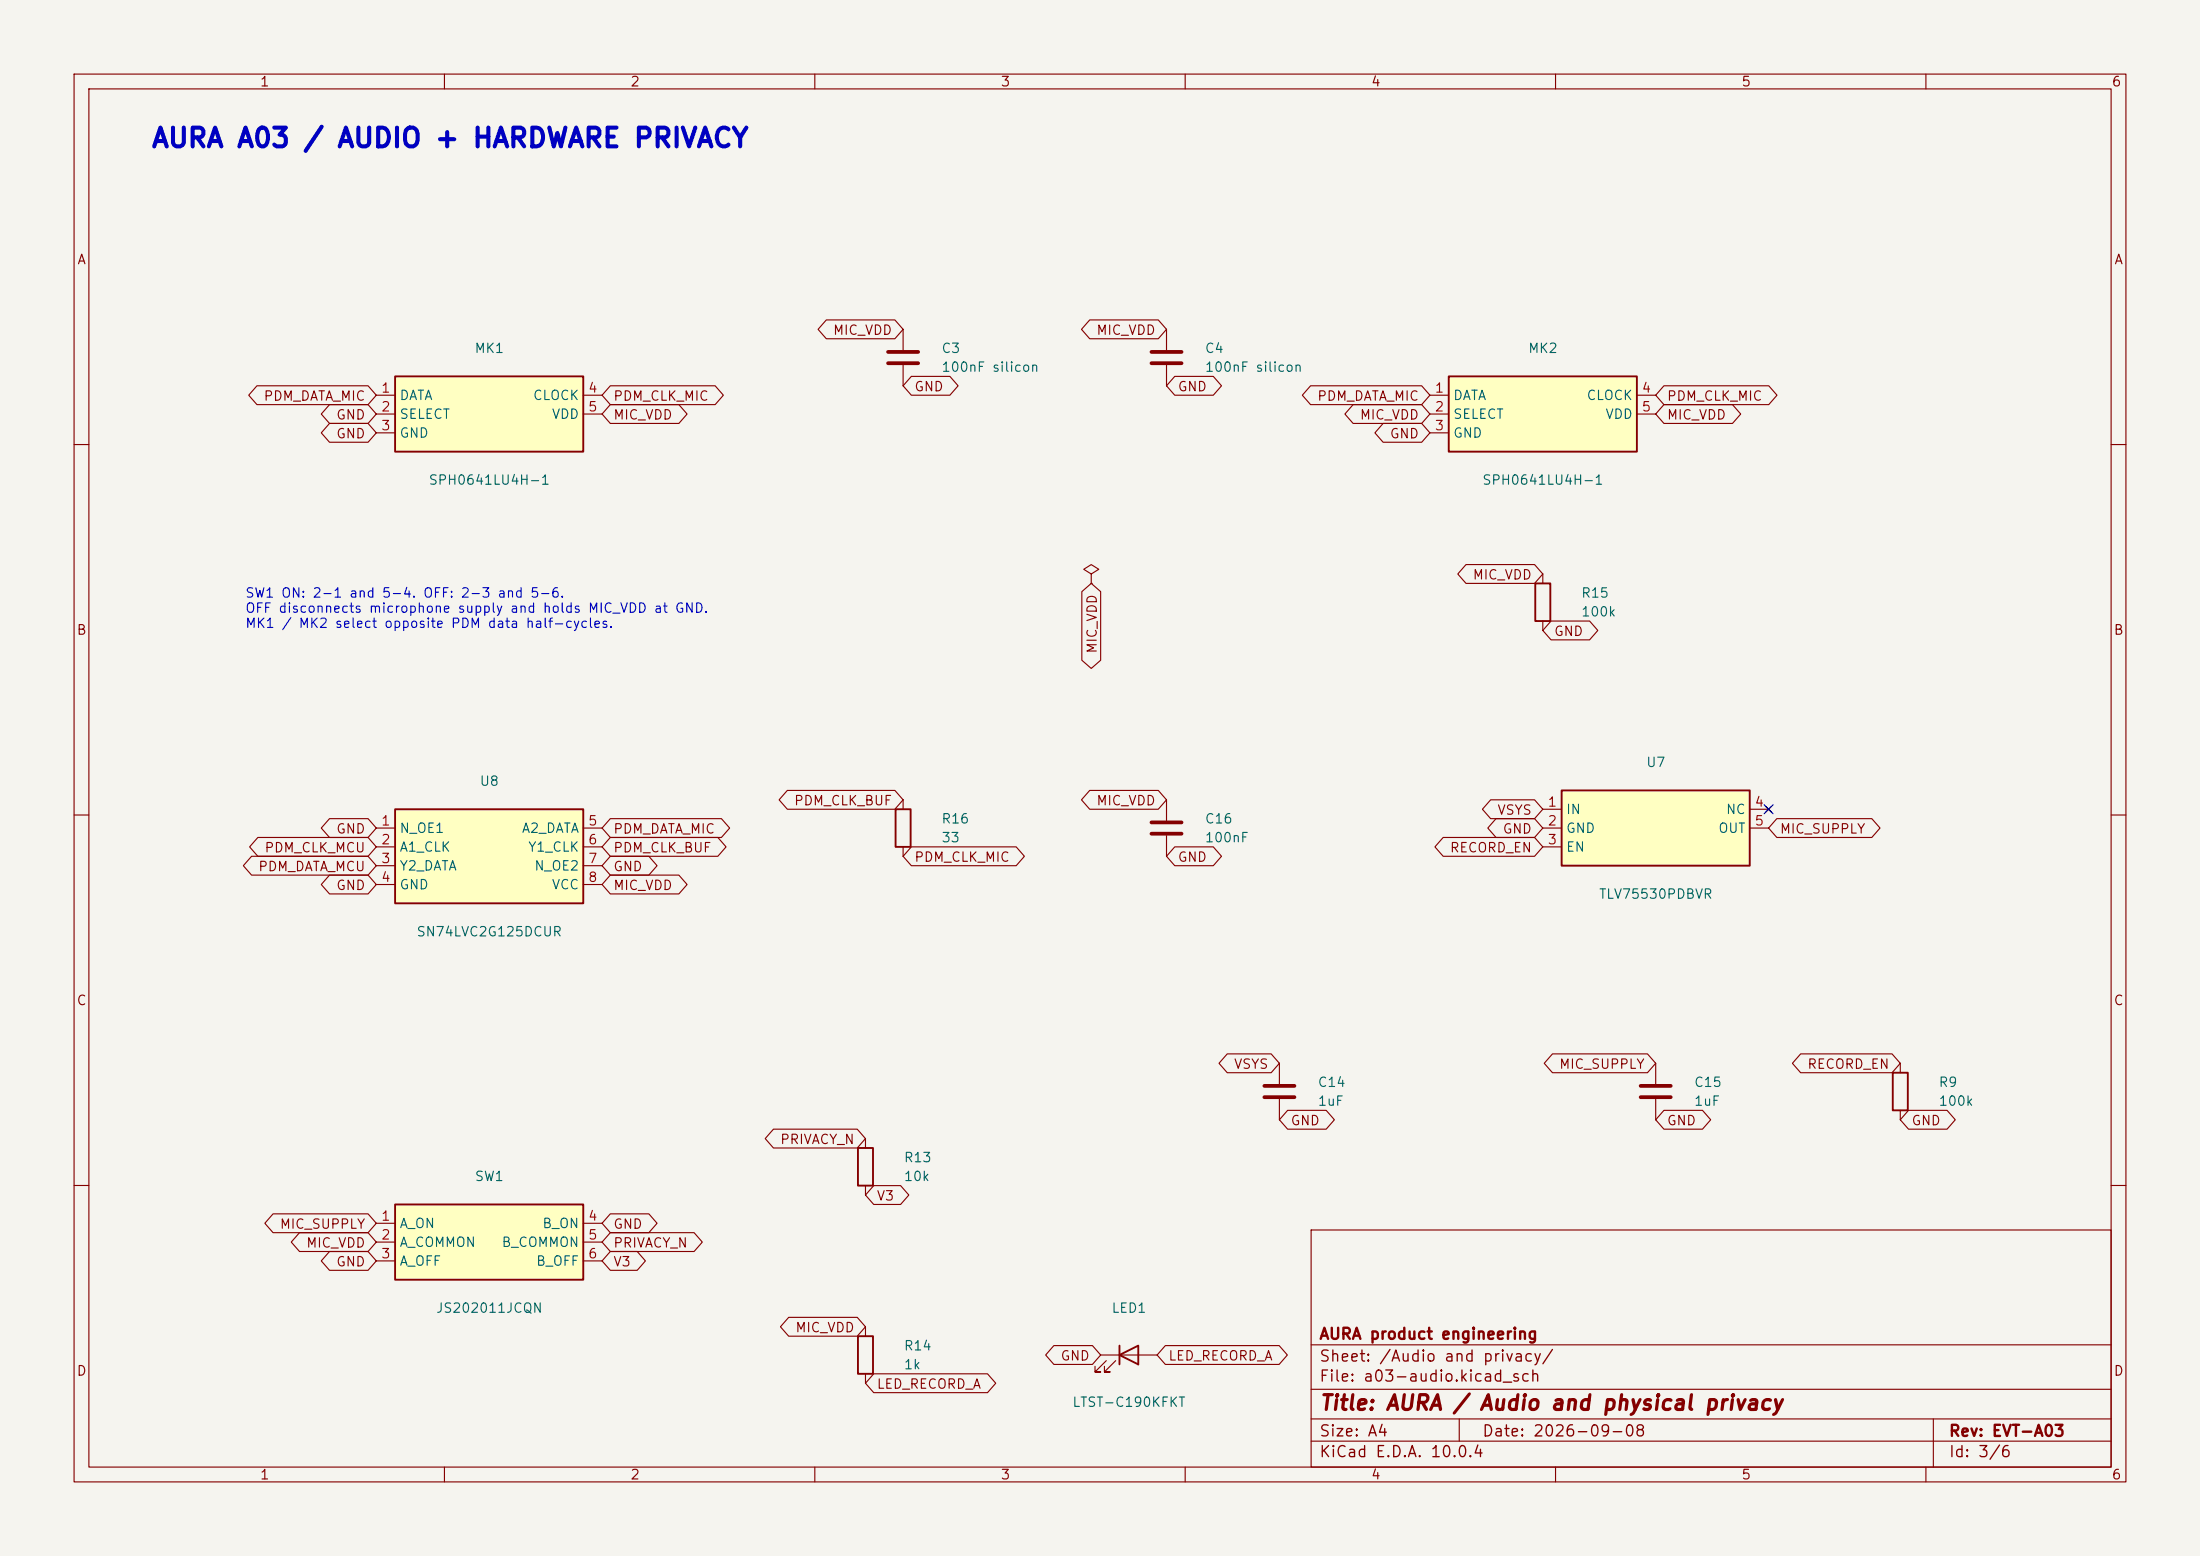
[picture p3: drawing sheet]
<svg xmlns="http://www.w3.org/2000/svg" width="297mm" height="210mm" viewBox="0 0 297 210" stroke-linecap="round" stroke-linejoin="round" font-family="sans-serif">
<path d="M0 0h297v210h-297z" fill="#f5f4ef" stroke="#f5f4ef" stroke-width=".14"/>
<g fill="none" stroke="#840000" stroke-width=".15">
<path d="M10 10h277v190h-277zM12 12h273v186h-273zM60 10v2M110 10v2M160 10v2M210 10v2M260 10v2M10 60h2M208.3 77.5v1.2M285 60h2M208.3 83.8v1.3M10 110h2"/>
<path d="M285 110h2M10 160h2M116.8 179.1v1.2M177 166h108v32h-108zM285 160h2M60 198v2M110 198v2M116.8 185.4v1.3M160 198v2M177 194.5h108M177 191.5h108M177 187.5h108"/>
<path d="M177 181.5h108M197 191.5v3M210 198v2M260 198v2M261 191.5v6.5"/>
</g>
<path d="M207.3 78.7h2v5.1h-2zM115.8 180.3h2.1v5.1h-2.1z" fill="none" stroke="#840000" stroke-width=".25"/>
<path d="M195.6 50.8h25.4v10.2h-25.4z" fill="#ffffc2"/>
<path d="M195.6 50.8h25.4v10.2h-25.4zM151.1 182.9l2.6-1.3v2.6zM151.1 181.6v2.6" fill="none" stroke="#840000" stroke-width=".25"/>
<g fill="none" stroke="#840000" stroke-width=".15">
<path d="M193 53.3h2.6M193 55.9h2.6M193 58.4h2.6M221 53.3h2.5M221 55.9h2.5M147.3 77.5l1-.7-1-.6-1 .6 1 .7v1.2M147.3 78.7h.1M157.5 108v2.7M157.5 112.8v2.8M172.7 143.5v2.8M172.7 148.3v2.8M223.5 143.5v2.8"/>
<path d="M223.5 148.3v2.8M148.6 182.9h7.6M149.4 183.6l-1.6 1.6h.8h-.8v-.8M150.6 183.6l-1.5 1.6h.8h-.8v-.8"/>
</g>
<path d="M155.4 111h4.1M155.4 112.5h4.1M170.7 146.6h4.1M170.7 148.1h4.1M221.5 146.6h4.1M221.5 148.1h4.1" fill="none" stroke="#840000" stroke-width=".51"/>
<path d="M210.8 106.7h25.4v10.1h-25.4z" fill="#ffffc2"/>
<path d="M210.8 106.7h25.4v10.1h-25.4zM255.5 144.8h2.1v5.1h-2.1z" fill="none" stroke="#840000" stroke-width=".25"/>
<g fill="none" stroke="#840000" stroke-width=".15">
<path d="M121.9 44.5v2.7M121.9 49.3v2.8M157.5 44.5v2.7M157.5 49.3v2.8M208.3 109.2h2.5M208.3 111.8h2.5M208.3 114.3h2.5M236.2 109.2h2.6M236.2 111.8h2.6M238.4 108.8l.7 .8M239.1 108.8l-.7 .8M256.5 143.5v1.3"/>
<path d="M256.5 149.9v1.2"/>
</g>
<path d="M119.9 47.5h4.1M119.9 49h4.1M155.4 47.5h4.1M155.4 49h4.1" fill="none" stroke="#840000" stroke-width=".51"/>
<path d="M53.3 109.2h25.4v12.7h-25.4z" fill="#ffffc2"/>
<path d="M53.3 109.2h25.4v12.7h-25.4z" fill="none" stroke="#840000" stroke-width=".25"/>
<path d="M50.8 111.8h2.5M50.8 114.3h2.5M50.8 116.8h2.5M50.8 119.4h2.5M78.7 111.8h2.6M78.7 114.3h2.6M78.7 116.8h2.6M78.7 119.4h2.6" fill="none" stroke="#840000" stroke-width=".15"/>
<path d="M53.3 50.8h25.4v10.2h-25.4z" fill="#ffffc2"/>
<path d="M53.3 50.8h25.4v10.2h-25.4z" fill="none" stroke="#840000" stroke-width=".25"/>
<path d="M50.8 53.3h2.5M50.8 55.9h2.5M50.8 58.4h2.5M78.7 53.3h2.6M78.7 55.9h2.6" fill="none" stroke="#840000" stroke-width=".15"/>
<path d="M53.3 162.6h25.4v10.1h-25.4z" fill="#ffffc2"/>
<path d="M120.9 109.2h2v5.1h-2zM115.8 154.9h2.1v5.1h-2.1zM53.3 162.6h25.4v10.1h-25.4z" fill="none" stroke="#840000" stroke-width=".25"/>
<g fill="none" stroke="#840000" stroke-width=".15">
<path d="M34.7 52.1h15l1.1 1.2-1.1 1.3h-15l-1.1-1.3zM44.5 54.6h5.2l1.1 1.3-1.1 1.3h-5.2l-1.1-1.3zM44.5 57.1h5.2l1.1 1.3-1.1 1.3h-5.2l-1.1-1.3zM82.4 52.1h14.1l1.2 1.2-1.2 1.3h-14.1l-1.1-1.3zM82.4 54.6h9.2l1.2 1.3-1.2 1.3h-9.2l-1.1-1.3zM111.6 43.2h9.2l1.1 1.3-1.1 1.2h-9.2l-1.2-1.2zM123 50.8h5.2l1.1 1.3-1.1 1.2h-5.2l-1.1-1.2zM147.1 43.2h9.3l1.1 1.3-1.1 1.2h-9.3l-1.1-1.2zM158.6 50.8h5.2l1.1 1.3-1.1 1.2h-5.2l-1.1-1.2zM176.9 52.1h15l1.1 1.2-1.1 1.3h-15l-1.1-1.3zM182.7 54.6h9.2l1.1 1.3-1.1 1.3h-9.2l-1.1-1.3zM186.7 57.1h5.2l1.1 1.3-1.1 1.3h-5.2l-1.1-1.3z"/>
<path d="M224.6 52.1h14.2l1.1 1.2-1.1 1.3h-14.2l-1.1-1.3zM224.6 54.6h9.3l1.1 1.3-1.1 1.3h-9.3l-1.1-1.3zM146 79.9l1.3-1.2 1.3 1.2v9.2l-1.3 1.1-1.3-1.1zM197.9 76.2h9.3l1.1 1.3-1.1 1.2h-9.3l-1.1-1.2zM209.4 83.8h5.2l1.1 1.3-1.1 1.3h-5.2l-1.1-1.3zM34 115.6h15.7l1.1 1.2-1.1 1.3h-15.7l-1.1-1.3zM34.8 113h14.9l1.1 1.3-1.1 1.3h-14.9l-1.1-1.3zM44.5 118.1h5.2l1.1 1.3-1.1 1.3h-5.2l-1.1-1.3zM44.5 110.5h5.2l1.1 1.3-1.1 1.2h-5.2l-1.1-1.2zM82.4 113h14.5l1.1 1.3-1.1 1.3h-14.5l-1.1-1.3zM82.4 115.6h5.2l1.1 1.2-1.1 1.3h-5.2l-1.1-1.3zM82.4 118.1h9.2l1.2 1.3-1.2 1.3h-9.2l-1.1-1.3z"/>
<path d="M82.4 110.5h15l1.1 1.3-1.1 1.2h-15l-1.1-1.2zM106.3 106.7h14.5l1.1 1.3-1.1 1.2h-14.5l-1.1-1.2zM121.9 108v1.2M121.9 114.3v1.3M123 114.3h14.2l1.1 1.3-1.1 1.2h-14.2l-1.1-1.2zM147.1 106.7h9.3l1.1 1.3-1.1 1.2h-9.3l-1.1-1.2zM158.6 114.3h5.2l1.1 1.3-1.1 1.2h-5.2l-1.1-1.2zM194.8 113h12.4l1.1 1.3-1.1 1.3h-12.4l-1.1-1.3zM201.2 107.9h6l1.1 1.3-1.1 1.3h-6l-1.1-1.3zM202 110.5h5.2l1.1 1.3-1.1 1.2h-5.2l-1.1-1.2zM239.9 110.5h12.8l1.1 1.3-1.1 1.2h-12.8l-1.1-1.2zM104.4 152.4h11.3l1.1 1.3-1.1 1.2h-11.3l-1.1-1.2z"/>
<path d="M116.8 153.7v1.2M165.7 142.2h5.9l1.1 1.3-1.1 1.3h-5.9l-1.1-1.3zM173.8 149.9h5.2l1.1 1.2-1.1 1.3h-5.2l-1.1-1.3zM209.6 142.2h12.8l1.1 1.3-1.1 1.3h-12.8l-1.1-1.3zM224.6 149.9h5.2l1.1 1.2-1.1 1.3h-5.2l-1.1-1.3zM243.1 142.2h12.3l1.1 1.3-1.1 1.3h-12.3l-1.1-1.3zM257.7 149.9h5.2l1.1 1.2-1.1 1.3h-5.2l-1.2-1.3zM36.9 163.8h12.8l1.1 1.3-1.1 1.3h-12.8l-1.1-1.3zM40.4 166.4h9.3l1.1 1.2-1.1 1.3h-9.3l-1.1-1.3zM44.5 168.9h5.2l1.1 1.3-1.1 1.3h-5.2l-1.1-1.3zM50.8 165.1h2.5M50.8 167.6h2.5"/>
<path d="M50.8 170.2h2.5M78.7 165.1h2.6M78.7 167.6h2.6M78.7 170.2h2.6M82.4 166.4h11.3l1.1 1.2-1.1 1.3h-11.3l-1.1-1.3zM82.4 163.8h5.2l1.1 1.3-1.1 1.3h-5.2l-1.1-1.3zM82.4 168.9h3.6l1.1 1.3-1.1 1.3h-3.6l-1.1-1.3zM106.5 177.8h9.2l1.1 1.3-1.1 1.2h-9.2l-1.1-1.2zM116.8 160v1.3M118 160h3.6l1.1 1.3-1.1 1.3h-3.6l-1.2-1.3zM118 185.4h15.3l1.1 1.3-1.1 1.3h-15.3l-1.2-1.3zM142.3 181.6h5.2l1.1 1.3-1.1 1.3h-5.2l-1.1-1.3z"/>
<path d="M157.3 181.6h15.4l1.1 1.3-1.1 1.3h-15.4l-1.1-1.3z"/>
</g>
<path d="M238.2 108.6l1.2 1.2M239.4 108.6l-1.2 1.2" fill="none" stroke="#000084" stroke-width=".15"/>
<text font-size="2.5" fill="#0000c2" x="20.3" y="20.5">AURA A03 / AUDIO + HARDWARE PRIVACY</text>
<text font-size="2" fill="#840000" x="178" y="190.8">Title: AURA / Audio and physical privacy</text>
<g font-size="1.5" fill="#840000">
<text x="178" y="184.2">Sheet: /Audio and privacy/</text>
<text x="178" y="181.2">AURA product engineering</text>
<text x="178" y="186.9">File: a03-audio.kicad_sch</text>
<text x="178" y="197.1">KiCad E.D.A. 10.0.4</text>
<text x="178" y="194.3">Size: A4</text>
<text x="200" y="194.3">Date: 2026-09-08</text>
<text x="263" y="194.3">Rev: EVT-A03</text>
<text x="263" y="197.1">Id: 3/6</text>
</g>
<g font-size="1.3" fill="#840000">
<text x="35" y="12">1</text>
<text x="85" y="12">2</text>
<text x="135" y="12">3</text>
<text x="185" y="12">4</text>
<text x="235" y="12">5</text>
<text x="285" y="12">6</text>
<text x="10.3" y="36">A</text>
<text x="285.3" y="36">A</text>
<text x="112.4" y="45.5">MIC_VDD</text>
<text x="147.9" y="45.5">MIC_VDD</text>
<text x="123.3" y="53.1">GND</text>
<text x="158.9" y="53.1">GND</text>
<text x="35.5" y="54.4">PDM_DATA_MIC</text>
<text x="45.3" y="56.9">GND</text>
<text x="45.3" y="59.5">GND</text>
<text x="82.7" y="54.4">PDM_CLK_MIC</text>
<text x="82.7" y="56.9">MIC_VDD</text>
<text x="177.7" y="54.4">PDM_DATA_MIC</text>
<text x="183.5" y="56.9">MIC_VDD</text>
<text x="187.5" y="59.5">GND</text>
<text x="224.9" y="54.4">PDM_CLK_MIC</text>
<text x="224.9" y="56.9">MIC_VDD</text>
<text x="198.7" y="78.5">MIC_VDD</text>
<text x="10.3" y="86">B</text>
<text x="148.4" y="88.3" transform="rotate(-90 148.4 88.3)">MIC_VDD</text>
<text x="209.7" y="86.2">GND</text>
<text x="285.3" y="86">B</text>
<text x="45.3" y="112.8">GND</text>
<text x="82.7" y="112.8">PDM_DATA_MIC</text>
<text x="107.1" y="109">PDM_CLK_BUF</text>
<text x="147.9" y="109">MIC_VDD</text>
<text x="202.1" y="110.3">VSYS</text>
<text x="202.8" y="112.8">GND</text>
<text x="240.2" y="112.8">MIC_SUPPLY</text>
<text x="34.8" y="117.9">PDM_DATA_MCU</text>
<text x="35.6" y="115.4">PDM_CLK_MCU</text>
<text x="82.7" y="115.4">PDM_CLK_BUF</text>
<text x="82.7" y="117.9">GND</text>
<text x="123.3" y="116.6">PDM_CLK_MIC</text>
<text x="158.9" y="116.6">GND</text>
<text x="195.6" y="115.4">RECORD_EN</text>
<text x="45.3" y="120.4">GND</text>
<text x="82.7" y="120.4">MIC_VDD</text>
<text x="10.3" y="136">C</text>
<text x="285.3" y="136">C</text>
<text x="166.5" y="144.6">VSYS</text>
<text x="210.4" y="144.6">MIC_SUPPLY</text>
<text x="243.9" y="144.6">RECORD_EN</text>
<text x="105.2" y="154.7">PRIVACY_N</text>
<text x="174.1" y="152.2">GND</text>
<text x="224.9" y="152.2">GND</text>
<text x="258" y="152.2">GND</text>
<text x="37.7" y="166.2">MIC_SUPPLY</text>
<text x="82.7" y="166.2">GND</text>
<text x="118.3" y="162.4">V3</text>
<text x="41.2" y="168.7">MIC_VDD</text>
<text x="45.3" y="171.2">GND</text>
<text x="82.7" y="168.7">PRIVACY_N</text>
<text x="82.7" y="171.2">V3</text>
<text x="10.3" y="186">D</text>
<text x="107.3" y="180.1">MIC_VDD</text>
<text x="143.1" y="183.9">GND</text>
<text x="157.6" y="183.9">LED_RECORD_A</text>
<text x="285.3" y="186">D</text>
<text x="118.3" y="187.8">LED_RECORD_A</text>
<text x="35" y="200">1</text>
<text x="85" y="200">2</text>
<text x="135" y="200">3</text>
<text x="185" y="200">4</text>
<text x="235" y="200">5</text>
<text x="285" y="200">6</text>
</g>
<g font-size="1.3" fill="#006464">
<text x="64" y="48">MK1</text>
<text x="127" y="48">C3</text>
<text x="162.6" y="48">C4</text>
<text x="206.2" y="48">MK2</text>
<text x="127" y="50.5">100nF silicon</text>
<text x="162.6" y="50.5">100nF silicon</text>
<text x="53.8" y="54.3">DATA</text>
<text x="53.8" y="56.9">SELECT</text>
<text x="53.8" y="59.4">GND</text>
<text x="71.9" y="54.3">CLOCK</text>
<text x="74.4" y="56.9">VDD</text>
<text x="196.1" y="54.3">DATA</text>
<text x="196.1" y="56.9">SELECT</text>
<text x="196.1" y="59.4">GND</text>
<text x="214.1" y="54.3">CLOCK</text>
<text x="216.6" y="56.9">VDD</text>
<text x="57.8" y="65.7">SPH0641LU4H-1</text>
<text x="200" y="65.7">SPH0641LU4H-1</text>
<text x="213.4" y="81">R15</text>
<text x="213.4" y="83.5">100k</text>
<text x="64.7" y="106.4">U8</text>
<text x="222.1" y="103.8">U7</text>
<text x="53.8" y="112.7">N_OE1</text>
<text x="70.3" y="112.7">A2_DATA</text>
<text x="127" y="111.5">R16</text>
<text x="162.6" y="111.5">C16</text>
<text x="211.3" y="110.2">IN</text>
<text x="211.3" y="112.7">GND</text>
<text x="231.9" y="112.7">OUT</text>
<text x="232.9" y="110.2">NC</text>
<text x="53.8" y="115.3">A1_CLK</text>
<text x="53.8" y="117.8">Y2_DATA</text>
<text x="71.2" y="115.3">Y1_CLK</text>
<text x="72" y="117.8">N_OE2</text>
<text x="127" y="114">33</text>
<text x="162.6" y="114">100nF</text>
<text x="211.3" y="115.3">EN</text>
<text x="53.8" y="120.4">GND</text>
<text x="74.4" y="120.4">VCC</text>
<text x="215.8" y="121.6">TLV75530PDBVR</text>
<text x="56.1" y="126.7">SN74LVC2G125DCUR</text>
<text x="177.8" y="149.6">1uF</text>
<text x="177.8" y="147">C14</text>
<text x="228.6" y="149.6">1uF</text>
<text x="228.6" y="147">C15</text>
<text x="261.6" y="147">R9</text>
<text x="261.6" y="149.6">100k</text>
<text x="64" y="159.7">SW1</text>
<text x="121.9" y="159.7">10k</text>
<text x="121.9" y="157.2">R13</text>
<text x="53.8" y="166.1">A_ON</text>
<text x="73.1" y="166.1">B_ON</text>
<text x="53.8" y="168.6">A_COMMON</text>
<text x="53.8" y="171.2">A_OFF</text>
<text x="67.6" y="168.6">B_COMMON</text>
<text x="72.3" y="171.2">B_OFF</text>
<text x="58.8" y="177.5">JS202011JCQN</text>
<text x="150" y="177.5">LED1</text>
<text x="121.9" y="182.6">R14</text>
<text x="121.9" y="185.1">1k</text>
<text x="144.7" y="190.2">LTST-C190KFKT</text>
</g>
<g font-size="1.3" fill="#a90000">
<text x="51.4" y="53.3">1</text>
<text x="79.3" y="53.3">4</text>
<text x="193.6" y="53.3">1</text>
<text x="221.5" y="53.3">4</text>
<text x="51.4" y="55.9">2</text>
<text x="51.4" y="58.4">3</text>
<text x="79.3" y="55.9">5</text>
<text x="193.6" y="55.9">2</text>
<text x="193.6" y="58.4">3</text>
<text x="221.5" y="55.9">5</text>
<text x="51.4" y="111.7">1</text>
<text x="79.3" y="111.7">5</text>
<text x="208.8" y="109.2">1</text>
<text x="208.8" y="111.7">2</text>
<text x="236.8" y="109.2">4</text>
<text x="236.8" y="111.7">5</text>
<text x="51.4" y="114.3">2</text>
<text x="51.4" y="116.8">3</text>
<text x="51.4" y="119.4">4</text>
<text x="79.3" y="114.3">6</text>
<text x="79.3" y="116.8">7</text>
<text x="79.3" y="119.4">8</text>
<text x="208.8" y="114.3">3</text>
<text x="51.4" y="165.1">1</text>
<text x="51.4" y="167.6">2</text>
<text x="79.3" y="165.1">4</text>
<text x="79.3" y="167.6">5</text>
<text x="51.4" y="170.2">3</text>
<text x="79.3" y="170.2">6</text>
</g>
<g font-size="1.3" fill="#0000c2">
<text x="33" y="81">SW1 ON: 2-1 and 5-4. OFF: 2-3 and 5-6.</text>
<text x="33" y="83">OFF disconnects microphone supply and holds MIC_VDD at GND.</text>
<text x="33" y="85.1">MK1 / MK2 select opposite PDM data half-cycles.</text>
</g>
</svg>
